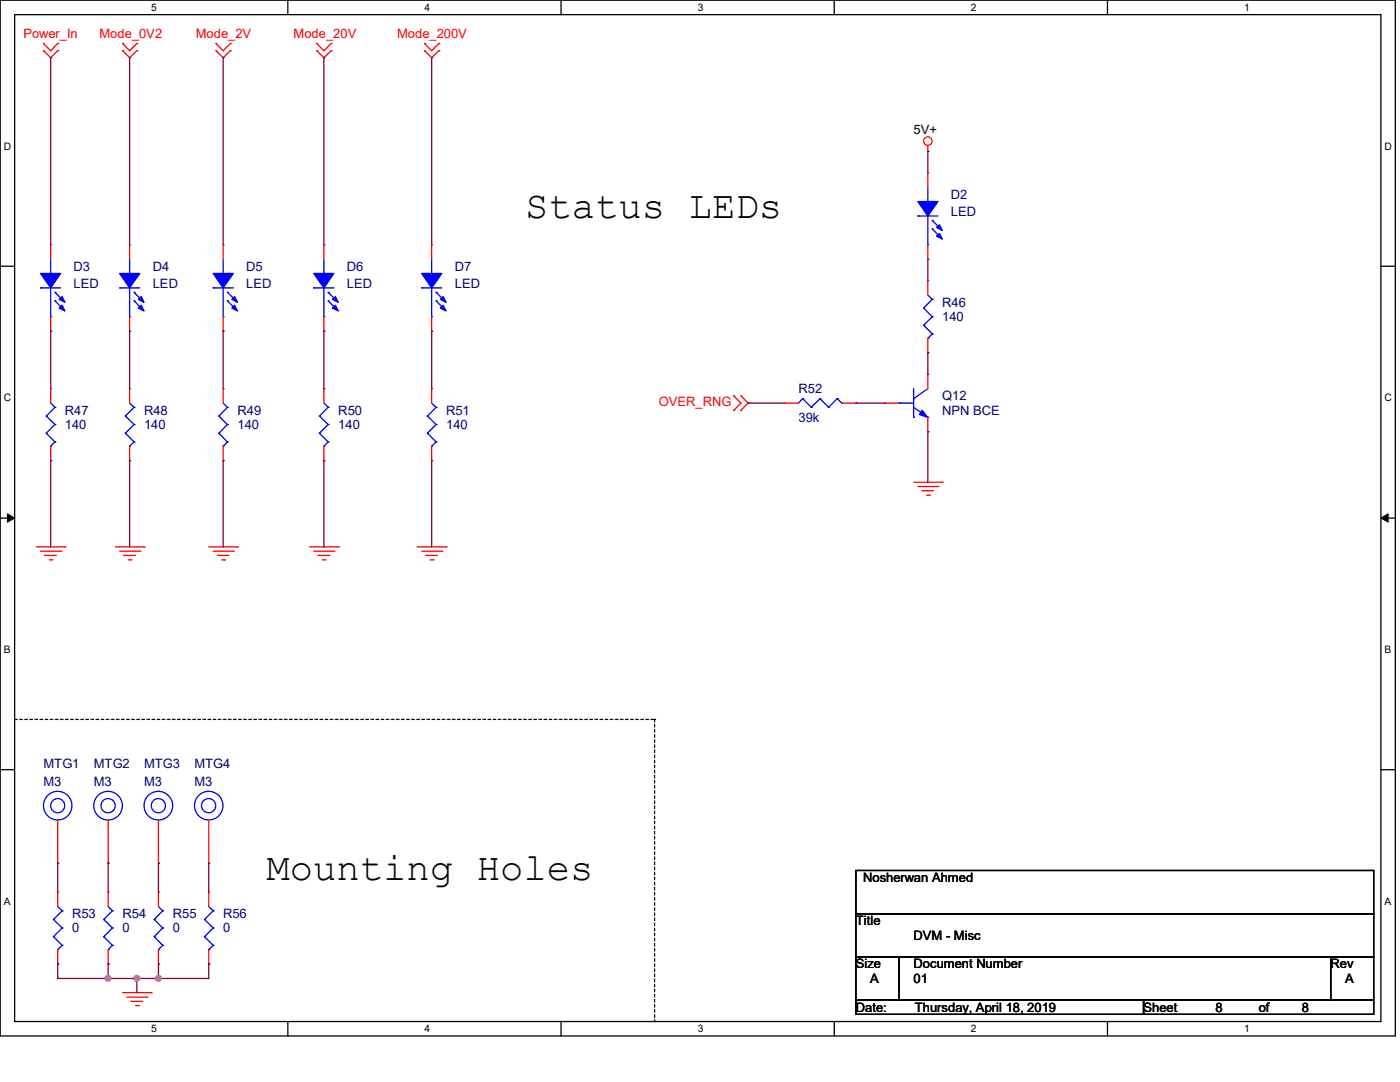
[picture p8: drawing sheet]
<svg xmlns="http://www.w3.org/2000/svg" width="279mm" height="216mm" viewBox="0 0 279 216" stroke-linecap="round" stroke-linejoin="round" font-family="sans-serif">
<path d="M0 0h278.5v206.7h-278.5zM2.9 2.9h272.7v200.9h-272.7z" fill="none" stroke="#000" stroke-width=".25"/>
<g fill="#fff">
<path d="M30.2 .3h1.1v2.3h-1.1z"/>
<path d="M30.2 204.1h1.1v2.3h-1.1z"/>
</g>
<path d="M57.4 0v2.9M57.4 203.8v2.9" fill="none" stroke="#000" stroke-width=".25"/>
<g fill="#fff">
<path d="M84.7 .3h1.1v2.3h-1.1z"/>
<path d="M84.7 204.1h1.1v2.3h-1.1z"/>
</g>
<path d="M112 0v2.9M112 203.8v2.9" fill="none" stroke="#000" stroke-width=".25"/>
<g fill="#fff">
<path d="M139.2 .3h1.1v2.3h-1.1z"/>
<path d="M139.2 204.1h1.1v2.3h-1.1z"/>
</g>
<path d="M166.5 0v2.9M166.5 203.8v2.9" fill="none" stroke="#000" stroke-width=".25"/>
<g fill="#fff">
<path d="M193.8 .3h1.1v2.3h-1.1z"/>
<path d="M193.8 204.1h1.1v2.3h-1.1z"/>
</g>
<path d="M221 0v2.9M221 203.8v2.9" fill="none" stroke="#000" stroke-width=".25"/>
<g fill="#fff">
<path d="M248.3 .3h1.1v2.3h-1.1z"/>
<path d="M248.3 204.1h1.1v2.3h-1.1z"/>
<path d="M.8 28h1.4v2.3h-1.4z"/>
<path d="M276.3 28h1.4v2.3h-1.4z"/>
<path d="M.8 78.2h1.4v2.3h-1.4z"/>
<path d="M276.3 78.2h1.4v2.3h-1.4z"/>
</g>
<path d="M0 53.1h2.9M275.6 53.1h2.9" fill="none" stroke="#000" stroke-width=".25"/>
<g fill="#fff">
<path d="M.8 128.5h1.3v2.2h-1.3z"/>
<path d="M276.3 128.5h1.3v2.2h-1.3z"/>
</g>
<path d="M0 103.4h2.9M275.6 103.4h2.9" fill="none" stroke="#000" stroke-width=".25"/>
<path d="M1.5 102.5l1.4 .9-1.4 .8zM275.6 103.4l1.4-.9v1.7z" fill="#000" stroke="#000" stroke-width=".2"/>
<g fill="#fff">
<path d="M.8 178.7h1.3v2.2h-1.3z"/>
<path d="M276.3 178.7h1.3v2.2h-1.3z"/>
</g>
<path d="M0 153.6h2.9M275.6 153.6h2.9M170.8 173.7h103.4v8.6h-103.4zM170.8 182.3h103.4v8.6h-103.4zM170.8 190.9h8.7v8.6h-8.7zM170.8 199.5h57.4v2.9h-57.4zM179.5 190.9h86.1v8.6h-86.1zM228.2 199.5h46v2.9h-46zM265.6 190.9h8.6v8.6h-8.6z" fill="none" stroke="#000" stroke-width=".25"/>
<path d="M2.9 143.6h127.7M130.6 143.6h.1M130.6 143.6v60.2M130.6 203.8h.1" fill="none" stroke="#000" stroke-width=".25" stroke-dasharray=".5 .5"/>
<g fill="none" stroke="#f00" stroke-width=".25">
<path d="M8.7 10.1h.1M8.7 8.7h.1M8.7 10.1l1.4 1.4 1.4-1.4M8.7 8.7l1.4 1.4 1.4-1.4M11.5 10.1h.1M11.5 8.7h.1M24.5 10.1h.1M24.5 8.7h.1M24.5 10.1l1.4 1.4 1.4-1.4M24.5 8.7l1.4 1.4 1.4-1.4M27.3 10.1h.1M27.3 8.7h.1"/>
<path d="M43.1 10.1h.1M43.1 8.7h.1M43.1 10.1l1.4 1.4 1.5-1.4M43.1 8.7l1.4 1.4 1.5-1.4M46 10.1h.1M46 8.7h.1M63.2 10.1h.1M63.2 8.7h.1M63.2 10.1l1.4 1.4 1.5-1.4M63.2 8.7l1.4 1.4 1.5-1.4M66.1 10.1h.1M66.1 8.7h.1"/>
<path d="M84.7 10.1h.1M84.7 8.7h.1M84.7 10.1l1.4 1.4 1.5-1.4M84.7 8.7l1.4 1.4 1.5-1.4M87.6 10.1h.1M87.6 8.7h.1M185.2 30.2h.1M185.2 34.5h.1M185.2 29v1.2M185.2 34.5v2.9M10.1 48.9h.1M10.1 48.9v2.8"/>
<path d="M25.9 48.9h.1M25.9 48.9v2.8M44.5 48.9h.1M44.5 48.9v2.8M64.6 48.9h.1M64.6 48.9v2.8M86.1 48.9h.1M86.1 48.9v2.8M185.2 51.7h.1M185.2 56h.1M185.2 48.9v2.8M185.2 56v2.9"/>
<path d="M10.1 77.6h.1M10.1 66.1h.1M10.1 63.2v2.9M10.1 77.6v2.8M25.9 77.6h.1M25.9 66.1h.1M25.9 63.2v2.9M25.9 77.6v2.8M44.5 77.6h.1M44.5 66.1h.1M44.5 63.2v2.9M44.5 77.6v2.8"/>
<path d="M64.6 77.6h.1M64.6 66.1h.1M64.6 63.2v2.9M64.6 77.6v2.8M86.1 77.6h.1M86.1 66.1h.1M86.1 63.2v2.9M86.1 77.6v2.8M146.4 79h.1M146.4 79l1.5 1.4-1.5 1.5M147.9 79h.1M147.9 79l1.4 1.4-1.4 1.5"/>
<path d="M185.2 70.4h.1M185.2 74.7h.1M185.2 67.5v2.9M185.2 74.7v2.9M10.1 91.9h.1M10.1 89v2.9M25.9 91.9h.1M25.9 89v2.9M44.5 91.9h.1M44.5 89v2.9M64.6 91.9h.1M64.6 89v2.9"/>
<path d="M86.1 91.9h.1M86.1 89v2.9M146.4 81.9h.1M147.9 81.9h.1M156.5 80.4h.1M156.5 80.4h2.8M168 80.4h2.8M170.8 80.4h.1M176.6 80.4h.1M176.6 80.4h2.9M182.3 96.2h5.7M183.2 97.1h4"/>
<path d="M184 97.9h.1M184 97.9h2.3M184.9 98.8h.6M185.2 86.1h.1M185.2 83.3v2.8M185.5 98.8h.1M187.2 97.1h.1M188 96.2h.1M7.2 109.1h5.8M8.1 110h4M8.9 110.8h.1M8.9 110.8h2.4"/>
<path d="M9.8 111.7h.6M10.4 111.7h.1M12.1 110h.1M13 109.1h.1M23 109.1h5.7M23.9 110h4M24.7 110.8h.1M24.7 110.8h2.4M25.6 111.7h.6M26.2 111.7h.1M27.9 110h.1M28.7 109.1h.1"/>
<path d="M41.7 109.1h5.7M42.5 110h4.1M43.4 110.8h.1M43.4 110.8h2.3M44.2 111.7h.6M44.8 111.7h.1M46.6 110h.1M47.4 109.1h.1M61.8 109.1h5.7M62.6 110h4M63.5 110.8h.1M63.5 110.8h2.3"/>
<path d="M64.3 111.7h.6M64.9 111.7h.1M66.6 110h.1M67.5 109.1h.1M83.3 109.1h5.7M84.2 110h4M85 110.8h.1M85 110.8h2.3M85.9 111.7h.5M86.4 111.7h.1M88.2 110h.1M89 109.1h.1"/>
<path d="M11.5 178h.1M11.5 172.3h.1M11.5 163.7v8.6M11.5 178v2.9M21.6 178h.1M21.6 172.3h.1M21.6 163.7v8.6M21.6 178v2.9M31.6 178h.1M31.6 172.3h.1M31.6 163.7v8.6M31.6 178v2.9"/>
<path d="M41.7 178h.1M41.7 172.3h.1M41.7 163.7v8.6M41.7 178v2.9M11.5 192.4h.1M11.5 189.5v2.9M21.6 192.4h.1M21.6 189.5v2.9M24.5 198.1h5.7M25.3 199h4M26.2 199.8h.1M26.2 199.8h2.2"/>
<path d="M29.3 199h.1M30.2 198.1h.1M31.6 192.4h.1M31.6 189.5v2.9M41.7 192.4h.1M41.7 189.5v2.9M27.1 200.7h.5M27.6 200.7h.1"/>
<circle cx="185.2" cy="28.2" r=".85"/>
</g>
<g fill="none" stroke="#00f" stroke-width=".25">
<path d="M185.2 37.4v2.8M8.1 57.4h.1M8.1 57.4h4M10.1 54.6h.1M10.1 51.7v2.9M10.1 57.4v5.8M11 58.3h.1M11 58.3l1.7 1.7M23.9 57.4h.1M23.9 57.4h4M25.9 54.6h.1M25.9 51.7v2.9"/>
<path d="M25.9 57.4v5.8M26.8 58.3h.1M26.8 58.3l1.6 1.7M42.5 57.4h.1M42.5 57.4h4.1M44.5 54.6h.1M44.5 51.7v2.9M44.5 57.4v5.8M45.4 58.3h.1M45.4 58.3l1.7 1.7M62.6 57.4h.1M62.6 57.4h4"/>
<path d="M64.6 54.6h.1M64.6 51.7v2.9M64.6 57.4v5.8M65.5 58.3h.1M65.5 58.3l1.7 1.7M84.2 57.4h.1M84.2 57.4h4M86.1 54.6h.1M86.1 51.7v2.9M86.1 57.4v5.8M87 58.3h.1M87 58.3l1.7 1.7"/>
<path d="M183.2 43.1h.1M183.2 43.1h4M185.2 40.2h.1M185.2 48.9h.1M185.2 43.1v5.8M185.2 58.9l.9 .8M186.1 44h.1M186.1 45.7h.1M186.1 59.7h.1M186.1 44l1.6 1.7M186.1 45.7l1.6 1.7M186.1 59.7l-1.8 1.8"/>
<path d="M10.1 63.2h.1M11 60h.1M11 60l1.7 1.8M25.9 63.2h.1M26.8 60h.1M26.8 60l1.6 1.8M44.5 63.2h.1M45.4 60h.1M45.4 60l1.7 1.8M64.6 63.2h.1M65.5 60h.1M65.5 60l1.7 1.8"/>
<path d="M86.1 63.2h.1M87 60h.1M87 60l1.7 1.8M160.2 79.5h.1M160.2 79.5l-.9 .9M160.2 79.5l1.7 1.8M163.7 79.5h.1M163.7 79.5l-1.8 1.8M163.7 79.5l1.7 1.8M167.1 79.5h.1M167.1 79.5l-1.7 1.8M167.1 79.5l.9 .9"/>
<path d="M182.3 79.5h.1M182.3 77.6v5.7M184.3 61.5h.1M184.3 64.9h.1M184.3 61.5l1.8 1.7M184.3 64.9l1.8 1.7M185.2 67.5h.1M185.2 77.6l-2.9 1.9M186.1 63.2h.1M186.1 66.6h.1M186.1 63.2l-1.8 1.7M186.1 66.6l-.9 .9"/>
<path d="M9.2 83h.1M9.2 86.4h.1M9.2 83l1.8 1.7M9.2 86.4l1.8 1.8M10.1 89h.1M10.1 80.4l.9 .9M11 81.3h.1M11 84.7h.1M11 88.2h.1M11 81.3l-1.8 1.7M11 84.7l-1.8 1.7M11 88.2l-.9 .8"/>
<path d="M25 83h.1M25 86.4h.1M25 83l1.8 1.7M25 86.4l1.8 1.8M25.9 89h.1M25.9 80.4l.9 .9M26.8 81.3h.1M26.8 84.7h.1M26.8 88.2h.1M26.8 81.3l-1.8 1.7M26.8 84.7l-1.8 1.7M26.8 88.2l-.9 .8"/>
<path d="M43.7 83h.1M43.7 86.4h.1M43.7 83l1.7 1.7M43.7 86.4l1.7 1.8M44.5 89h.1M44.5 80.4l.9 .9M45.4 81.3h.1M45.4 84.7h.1M45.4 88.2h.1M45.4 81.3l-1.7 1.7M45.4 84.7l-1.7 1.7M45.4 88.2l-.9 .8"/>
<path d="M63.8 83h.1M63.8 86.4h.1M63.8 83l1.7 1.7M63.8 86.4l1.7 1.8M64.6 89h.1M64.6 80.4l.9 .9M65.5 81.3h.1M65.5 84.7h.1M65.5 88.2h.1M65.5 81.3l-1.7 1.7M65.5 84.7l-1.7 1.7M65.5 88.2l-.9 .8"/>
<path d="M85.3 83h.1M85.3 86.4h.1M85.3 83l1.7 1.7M85.3 86.4l1.7 1.8M86.1 89h.1M86.1 80.4l.9 .9M87 81.3h.1M87 84.7h.1M87 88.2h.1M87 81.3l-1.7 1.7M87 84.7l-1.7 1.7M87 88.2l-.9 .8"/>
<path d="M161.9 81.3h.1M165.4 81.3h.1M168 80.4h.1M179.5 80.4h.1M179.5 80.4h2.8M182.3 83.3h.1M182.3 81.3l2.9 2M185.2 83.3h.1M10.7 183.5h.1M10.7 186.9h.1M10.7 183.5l1.7 1.7M10.7 186.9l1.7 1.7"/>
<path d="M11.5 189.5h.1M11.5 180.9l.9 .8M12.4 181.7h.1M12.4 185.2h.1M12.4 188.6h.1M12.4 181.7l-1.7 1.8M12.4 185.2l-1.7 1.7M12.4 188.6l-.9 .9M20.7 183.5h.1M20.7 186.9h.1M20.7 183.5l1.7 1.7M20.7 186.9l1.7 1.7"/>
<path d="M21.6 189.5h.1M21.6 180.9l.8 .8M22.4 181.7h.1M22.4 185.2h.1M22.4 188.6h.1M22.4 181.7l-1.7 1.8M22.4 185.2l-1.7 1.7M22.4 188.6l-.8 .9M30.8 183.5h.1M30.8 186.9h.1M30.8 183.5l1.7 1.7M30.8 186.9l1.7 1.7"/>
<path d="M31.6 189.5h.1M31.6 180.9l.9 .8M32.5 181.7h.1M32.5 185.2h.1M32.5 188.6h.1M32.5 181.7l-1.7 1.8M32.5 185.2l-1.7 1.7M32.5 188.6l-.9 .9M40.8 183.5h.1M40.8 186.9h.1M40.8 183.5l1.7 1.7M40.8 186.9l1.7 1.7"/>
<path d="M41.7 189.5h.1M41.7 180.9l.8 .8M42.5 181.7h.1M42.5 185.2h.1M42.5 188.6h.1M42.5 181.7l-1.7 1.8M42.5 185.2l-1.7 1.7M42.5 188.6l-.8 .9"/>
<circle cx="11.5" cy="160.8" r="1.41"/>
<circle cx="11.5" cy="160.8" r="2.85"/>
<circle cx="21.6" cy="160.8" r="1.42"/>
<circle cx="21.6" cy="160.8" r="2.86"/>
<circle cx="31.6" cy="160.8" r="1.42"/>
<circle cx="31.6" cy="160.8" r="2.86"/>
<circle cx="41.6" cy="160.8" r="1.42"/>
<circle cx="41.6" cy="160.8" r="2.85"/>
</g>
<g fill="#00f" stroke="#00f" stroke-width=".25">
<path d="M184 81.9l1.2 1.4-1.7-.6z"/>
<path d="M183.2 40.2h4l-2 2.9z" fill-rule="evenodd"/>
<path d="M186.9 47.1l.6-.5 .5 1.1z" fill-rule="evenodd"/>
<path d="M186.9 45.4l.6-.6 .5 1.2z" fill-rule="evenodd"/>
<path d="M84.2 54.6h4l-2.1 2.8z" fill-rule="evenodd"/>
<path d="M88.4 60.9l.6 1.2-1.1-.6z" fill-rule="evenodd"/>
<path d="M88.4 59.2l.6 1.1-1.1-.6z" fill-rule="evenodd"/>
<path d="M62.6 54.6h4l-2 2.8z" fill-rule="evenodd"/>
<path d="M66.3 61.5l.6-.6 .6 1.2z" fill-rule="evenodd"/>
<path d="M66.3 59.7l.6-.5 .6 1.1z" fill-rule="evenodd"/>
<path d="M42.5 54.6h4.1l-2.1 2.8z" fill-rule="evenodd"/>
<path d="M46.8 60.9l.6 1.2-1.1-.6z" fill-rule="evenodd"/>
<path d="M46.3 59.7l.5-.5 .6 1.1z" fill-rule="evenodd"/>
<path d="M23.9 54.6h4l-2 2.8z" fill-rule="evenodd"/>
<path d="M27.6 61.5l.6-.6 .5 1.2z" fill-rule="evenodd"/>
<path d="M27.6 59.7l.6-.5 .5 1.1z" fill-rule="evenodd"/>
<path d="M8.1 54.6h4l-2 2.8z" fill-rule="evenodd"/>
<path d="M11.8 61.5l.6-.6 .6 1.2z" fill-rule="evenodd"/>
<path d="M11.8 59.7l.6-.5 .6 1.1z" fill-rule="evenodd"/>
</g>
<g fill="none" stroke="#800040" stroke-width=".25">
<path d="M10.1 11.5h.1M10.1 11.5v37.4M25.9 11.5h.1M25.9 11.5v37.4M44.5 11.5h.1M44.5 11.5v37.4M64.6 11.5h.1M64.6 11.5v37.4M86.1 11.5h.1M86.1 11.5v37.4M185.2 30.2h.1M185.2 30.2v4.3"/>
<path d="M185.2 51.7h.1M185.2 51.7v4.3M10.1 66.1h.1M10.1 66.1v11.5M25.9 66.1h.1M25.9 66.1v11.5M44.5 66.1h.1M44.5 66.1v11.5M64.6 66.1h.1M64.6 66.1v11.5M86.1 66.1h.1M86.1 66.1v11.5"/>
<path d="M185.2 70.4h.1M185.2 70.4v4.3M10.1 91.9h.1M10.1 91.9v17.2M25.9 91.9h.1M25.9 91.9v17.2M44.5 91.9h.1M44.5 91.9v17.2M64.6 91.9h.1M64.6 91.9v17.2M86.1 91.9h.1M86.1 91.9v17.2"/>
<path d="M149.3 80.4h.1M149.3 80.4h7.2M170.8 80.4h.1M170.8 80.4h5.8M185.2 86.1h.1M185.2 86.1v10.1M11.5 172.3h.1M11.5 172.3v5.7M21.6 172.3h.1M21.6 172.3v5.7M31.6 172.3h.1M31.6 172.3v5.7"/>
<path d="M41.7 172.3h.1M41.7 172.3v5.7M11.5 192.4h.1M11.5 195.2h.1M11.5 192.4v2.8M21.6 192.4h.1M21.6 195.2h.1M21.6 192.4v2.8M27.3 195.2h.1M27.3 195.2v2.9M31.6 192.4h.1M31.6 195.2h.1"/>
<path d="M31.6 192.4v2.8M41.7 192.4h.1M41.7 192.4v2.8h-30.2"/>
</g>
<g fill="#f0f" stroke="#f0f" stroke-width=".25">
<circle cx="27.3" cy="195.2" r=".55"/>
<circle cx="31.6" cy="195.2" r=".56"/>
<circle cx="21.5" cy="195.2" r=".55"/>
</g>
<g font-size="7.8">
<text x="104.8" y="43.5">Status LEDs</text>
<text x="53.2" y="175.5">Mounting Holes</text>
</g>
<g font-size="2.6" fill="#f00">
<text x="4.7" y="7.5">Power_In</text>
<text x="19.9" y="7.5">Mode_0V2</text>
<text x="39.1" y="7.5">Mode_2V</text>
<text x="58.6" y="7.5">Mode_20V</text>
<text x="79.2" y="7.5">Mode_200V</text>
<text x="131.5" y="81">OVER_RNG</text>
</g>
<g font-size="2.6">
<text x="182.3" y="26.8">5V+</text>
<text x="172.3" y="176">Nosherwan Ahmed</text>
<text x="170.8" y="184.7">Title</text>
<text x="182.3" y="187.5">DVM - Misc</text>
<text x="170.8" y="193.3">Size</text>
<text x="173.7" y="196.1">A</text>
<text x="182.3" y="196.1">01</text>
<text x="182.3" y="193.3">Document Number</text>
<text x="265.6" y="193.3">Rev</text>
<text x="268.4" y="196.1">A</text>
<text x="170.8" y="201.8">Date:</text>
<text x="182.6" y="201.8">Thursday, April 18, 2019</text>
<text x="228.2" y="201.8">Sheet</text>
<text x="242.6" y="201.8">8</text>
<text x="251.2" y="201.8">of</text>
<text x="259.8" y="201.8">8</text>
</g>
<g font-size="2.6" fill="#000080">
<text x="189.8" y="39.7">D2</text>
<text x="189.8" y="43.1">LED</text>
<text x="14.7" y="54.1">D3</text>
<text x="14.7" y="57.5">LED</text>
<text x="30.5" y="54.1">D4</text>
<text x="30.5" y="57.5">LED</text>
<text x="49.1" y="54.1">D5</text>
<text x="49.1" y="57.5">LED</text>
<text x="69.2" y="54.1">D6</text>
<text x="69.2" y="57.5">LED</text>
<text x="90.8" y="54.1">D7</text>
<text x="90.8" y="57.5">LED</text>
<text x="188" y="61.2">R46</text>
<text x="188" y="64.1">140</text>
<text x="13" y="82.8">R47</text>
<text x="28.7" y="82.8">R48</text>
<text x="47.4" y="82.8">R49</text>
<text x="67.5" y="82.8">R50</text>
<text x="89" y="82.8">R51</text>
<text x="159.3" y="78.4">R52</text>
<text x="188" y="79.9">Q12</text>
<text x="188" y="82.8">NPN BCE</text>
<text x="13" y="85.6">140</text>
<text x="28.7" y="85.6">140</text>
<text x="47.4" y="85.6">140</text>
<text x="67.5" y="85.6">140</text>
<text x="89" y="85.6">140</text>
<text x="159.3" y="84.2">39k</text>
<text x="8.7" y="153.3">MTG1</text>
<text x="18.7" y="153.3">MTG2</text>
<text x="28.7" y="153.3">MTG3</text>
<text x="38.8" y="153.3">MTG4</text>
<text x="8.7" y="156.8">M3</text>
<text x="18.7" y="156.8">M3</text>
<text x="28.7" y="156.8">M3</text>
<text x="38.8" y="156.8">M3</text>
<text x="14.4" y="183.2">R53</text>
<text x="24.5" y="183.2">R54</text>
<text x="34.5" y="183.2">R55</text>
<text x="44.5" y="183.2">R56</text>
<text x="14.4" y="186.1">0</text>
<text x="24.5" y="186.1">0</text>
<text x="34.5" y="186.1">0</text>
<text x="44.5" y="186.1">0</text>
</g>
<g font-size="2.1">
<text x="30.2" y="2.2">5</text>
<text x="84.7" y="2.2">4</text>
<text x="139.2" y="2.2">3</text>
<text x="193.8" y="2.2">2</text>
<text x="248.3" y="2.2">1</text>
<text x=".8" y="29.8">D</text>
<text x="276.3" y="29.8">D</text>
<text x=".8" y="80.1">C</text>
<text x="276.3" y="80.1">C</text>
<text x=".8" y="130.3">B</text>
<text x="276.3" y="130.3">B</text>
<text x=".8" y="180.5">A</text>
<text x="276.3" y="180.5">A</text>
<text x="30.2" y="206">5</text>
<text x="84.7" y="206">4</text>
<text x="139.2" y="206">3</text>
<text x="193.8" y="206">2</text>
<text x="248.3" y="206">1</text>
</g>
</svg>
